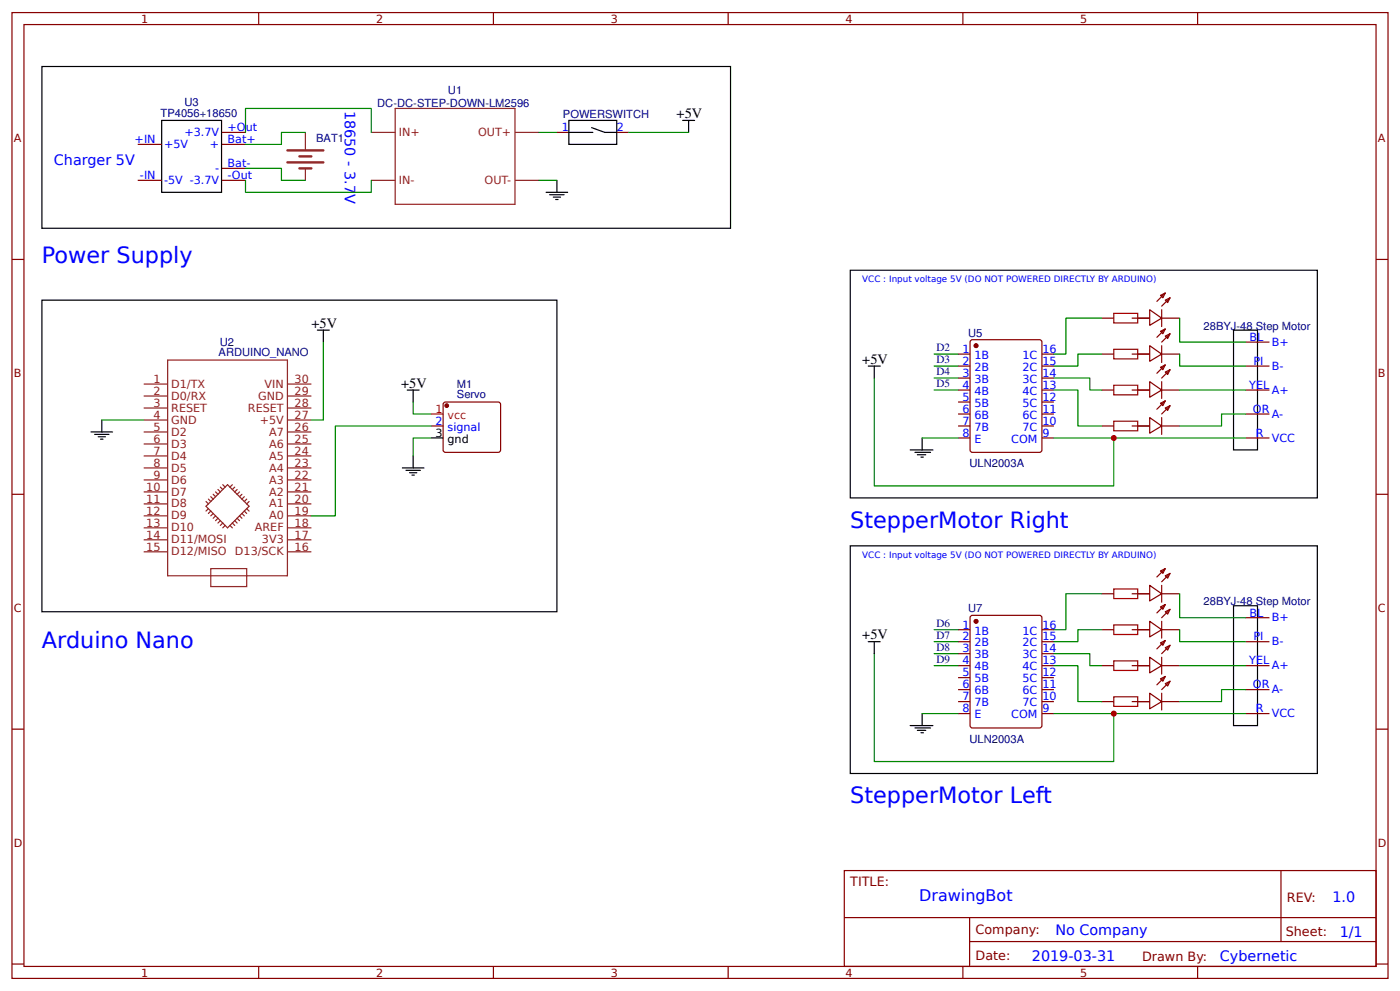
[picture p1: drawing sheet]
<svg xmlns="http://www.w3.org/2000/svg" width="309mm" height="219mm" viewBox="0 0 309 219" stroke-linecap="round" stroke-linejoin="round" font-family="sans-serif">
<g fill="none" stroke="#800" stroke-width=".26">
<path d="M2.6 2.8h304.1v213.2h-304.1zM5.3 5.4h298.7v208h-298.7zM57.1 2.8v2.6M109 2.8v2.6M160.9 2.8v2.6M212.7 2.8v2.6M264.6 2.8v2.6M30.4 31.9h5.3M30.4 39.8h5.3M48.9 31.9h5.3M48.9 37.2h5.3M48.9 39.8h5.3"/>
<path d="M48.9 29.2h5.3M123 29.2h2.7M136.3 29.2h2.6M2.6 57.3h2.7M304 57.3h2.7M211.7 78.2h2.6M214.4 75.3l.4-.3h14.9l.4 .3 .1 24.1-.3 .4-15.1 .1-.4-.3zM230.2 78.2h2.6M243.4 78.2h2.7M243.4 70.2h2.7M250 78.2h4M250 70.2h4"/>
<path d="M254 68.4l2.6 1.8-2.6 1.6zM254 76.3l2.6 1.9-2.6 1.6zM256.4 65.2l1-.5-.5 1zM256.4 73.2l1-.6-.5 1.1zM256.6 78.2h4M256.6 70.2h4M256.6 68.4v3.7M256.6 76.3v3.7M257.4 66.3l1.1-.6-.5 1.1zM257.4 74.2l1.1-.5-.5 1zM257.4 64.7l-1.8 1.8M257.4 72.6l-1.8 1.9"/>
<path d="M258.5 65.7l-1.9 1.9M258.5 73.7l-1.9 1.8M275.2 75.5h5.3M95.2 94.1h2.7M98.2 88.8h12.1l.3 .5-.1 10.3-.4 .3-11.9-.1-.3-.4v-10.1zM211.7 94.1h2.6M211.7 96.7h2.6M211.7 91.4h2.6M211.7 86.1h2.6M211.7 80.8h2.6M211.7 83.5h2.6M211.7 88.8h2.6"/>
<path d="M230.2 94.1h2.6M230.2 96.7h2.6M230.2 91.4h2.6M230.2 86.1h2.6M230.2 80.8h2.6M230.2 83.5h2.6M230.2 88.8h2.6M243.4 94.1h2.7M243.4 86.1h2.7M250 94.1h4M250 86.1h4M254 84.3l2.6 1.8-2.6 1.6z"/>
<path d="M254 92.2l2.6 1.9-2.6 1.5zM256.4 81.1l1-.5-.5 1zM256.4 89l1-.5-.5 1.1zM256.6 94.1h4M256.6 86.1h4M256.6 84.3v3.7M256.6 92.2v3.7M257.4 82.2l1.1-.6-.5 1.1zM257.4 90.1l1.1-.5-.5 1zM257.4 80.6l-1.8 1.8M257.4 88.5l-1.8 1.9M258.5 81.6l-1.9 1.9"/>
<path d="M258.5 89.6l-1.9 1.8M275.2 96.7h5.3M275.2 91.4h5.3M275.2 86.1h5.3M275.2 80.8h5.3M2.6 109.1h2.7M304 109.1h2.7M211.7 139h2.6M214.4 136.1l.4-.2h14.9l.4 .2 .1 24.1-.3 .5h-15.1l-.4-.2zM230.2 139h2.6M243.4 139h2.7M243.4 131.1h2.7"/>
<path d="M250 139h4M250 131.1h4M254 129.2l2.6 1.9-2.6 1.6zM254 137.2l2.6 1.8-2.6 1.6zM256.4 126.1l1-.6-.5 1.1zM256.4 134l1-.5-.5 1zM256.6 129.2v3.8M256.6 137.2v3.7M256.6 139h4M256.6 131.1h4M257.4 127.1l1.1-.5-.5 1.1zM257.4 135.1l1.1-.6-.5 1.1z"/>
<path d="M257.4 125.5l-1.8 1.9M257.4 133.5l-1.8 1.8M258.5 126.6l-1.9 1.9M258.5 134.5l-1.9 1.9M275.2 136.4h5.3M211.7 157.6h2.6M211.7 152.3h2.6M211.7 147h2.6M211.7 141.7h2.6M211.7 144.3h2.6M211.7 149.6h2.6M211.7 154.9h2.6"/>
<path d="M230.2 157.6h2.6M230.2 152.3h2.6M230.2 147h2.6M230.2 141.7h2.6M230.2 144.3h2.6M230.2 149.6h2.6M230.2 154.9h2.6M243.4 147h2.7M243.4 154.9h2.7M250 147h4M250 154.9h4M254 145.1l2.6 1.9-2.6 1.6z"/>
<path d="M254 153.1l2.6 1.8-2.6 1.6zM256.4 141.9l1-.5-.5 1.1zM256.4 149.9l1-.5-.5 1zM256.6 145.1v3.7M256.6 153.1v3.7M256.6 147h4M256.6 154.9h4M257.4 143l1.1-.5-.5 1zM257.4 150.9l1.1-.5-.5 1.1zM257.4 141.4l-1.8 1.9M257.4 149.4l-1.8 1.8M258.5 142.5l-1.9 1.8"/>
<path d="M258.5 150.4l-1.9 1.9M275.2 157.6h5.3M275.2 152.3h5.3M275.2 147h5.3M275.2 141.7h5.3M2.6 161h2.7M304 161h2.7M186.5 192.2h117.5v21.2h-117.5zM283 192.2v15.7M2.6 212.9h2.7M57.1 213.4v2.6M109 213.4v2.6"/>
<path d="M160.9 213.4v2.6M186.6 202.6h117.3M212.7 213.4v2.6M214.2 207.9h89.7M214.2 202.6v10.6M264.6 213.4v2.6M304 212.9h2.7"/>
</g>
<g fill="none" stroke="#8d2323" stroke-width=".26">
<path d="M67.5 29.2v3.7M67.5 37.2v2.6M82 29.2h5.3M82 39.8h5.3M87.3 23.9h26.5v21.2h-26.5zM113.8 29.2h5.3M113.8 39.8h5.3M37 79.5h26.5v47.6h-26.5zM31.7 98h5.3M31.7 95.4h5.3M31.7 92.7h5.3M31.7 90.1h5.3"/>
<path d="M31.7 87.4h5.3M31.7 84.8h5.3M63.5 98h5.3M63.5 95.4h5.3M63.5 92.7h5.3M63.5 90.1h5.3M63.5 87.4h5.3M63.5 84.8h5.3M31.7 119.2h5.3M31.7 116.5h5.3M31.7 113.9h5.3M31.7 111.3h5.3"/>
<path d="M31.7 108.6h5.3M31.7 106h5.3M31.7 103.3h5.3M31.7 100.7h5.3M45.5 110.7l.5 .6M46 110.2l.6 .5M46 112.3l-.5 .5M46.6 109.7l.5 .5M46.6 112.8l-.6 .6M47.1 109.1l.5 .6M47.1 113.4l-.5 .5M47.6 108.6l.6 .5"/>
<path d="M47.6 113.9l-.5 .5M48.2 108.1l.5 .5M48.2 114.4l-.6 .6M48.7 115l-.5 .5M48.7 107.6l.5 .5M49.2 107l.5 .6M49.2 115.5l-.5 .5M49.7 116l-.5 .5M50.8 116l.5 .5M51.3 115.5l.6 .5M51.3 107l-.5 .6M51.9 115l.5 .5"/>
<path d="M51.9 107.6l-.6 .5M52.4 114.4l.5 .6M52.4 108.1l-.5 .5M52.9 109.7l2.1 2.1-4.7 4.7-.6-.5M52.9 113.9l.5 .5M52.9 109.7l-2.6-2.7-4.8 4.8 4.2 4.2M52.9 108.6l-.5 .5M53.4 113.4l.6 .5M53.4 109.1l-.5 .6M54 112.8l.5 .6M54 109.7l-.6 .5M54.5 112.3l.5 .5"/>
<path d="M54.5 110.2l-.5 .5M55 110.7l-.5 .6M63.5 119.2h5.3M63.5 116.5h5.3M63.5 113.9h5.3M63.5 111.3h5.3M63.5 108.6h5.3M63.5 106h5.3M63.5 103.3h5.3M63.5 100.7h5.3M31.7 121.8h5.3M46.6 125.5h7.9v4h-7.9z"/>
<path d="M63.5 121.8h5.3"/>
</g>
<path d="M63.5 33.2h7.9M63.5 35.9h7.9M66.1 34.5h2.7M66.1 37.2h2.7" fill="none" stroke="#8d2323" stroke-width=".53"/>
<g fill="none" stroke="#000" stroke-width=".26">
<path d="M9.3 14.7h152.1v35.7h-152.1zM35.7 26.6h13.2v15.9h-13.2zM123 39.8v2.7M125.7 26.6h10.6v5.3h-10.6zM125.7 29.2h5.3M130.7 28.2l2.9 1h2.7M150.8 26.6h2.7M152.1 26.6v2.6M120.6 42.5h4.8M121.4 43h3.2M122.2 43.5h1.6M122.8 44.1h.5"/>
<path d="M187.9 59.7h103.1v50.2h-103.1zM9.3 66.3h113.7v68.8h-113.7zM70.1 72.9h2.7M71.4 72.9v2.6M272.5 72.9h5.3v26.5h-5.3zM20.1 95.4h4.8M20.9 95.9h3.2M21.7 96.4h1.6M22.2 97h.6M22.5 92.7v2.7M90 86.1h2.6M91.3 86.1v2.7"/>
<path d="M95.2 96.7h2.7M191.8 80.8h2.7M193.1 80.8v2.7M201.1 99.4h5M202.1 99.9h3.5M203.7 96.7v2.7M88.9 103.3h4.8M89.7 103.8h3.2M90.5 104.4h1.6M91 104.9h.5M91.3 100.7v2.6M202.7 100.4h1.8"/>
<path d="M203.5 100.9h.5M187.9 120.5h103.1v50.3h-103.1zM272.5 133.7h5.3v26.5h-5.3zM191.8 141.7h2.7M193.1 141.7v2.6M203.7 157.6v2.6M201.1 160.2h5M202.1 160.7h3.5M202.7 161.3h1.8M203.5 161.8h.5"/>
</g>
<g fill="none" stroke="#080" stroke-width=".26">
<path d="M54.2 37.2h8v2.6h5.3M54.2 29.2v-5.3h27.8v5.3M54.2 39.8v2.7h27.8v-2.7M67.5 29.2h-5.3v2.7h-8M119.1 29.2h3.9M119.1 39.8h3.9M138.9 29.2h13.2M71.4 75.5v17.2h-2.6M206.4 78.2h5.3M243.4 70.2h-7.9v8h-2.7M243.4 78.2h-5.3v2.6h-5.3M260.6 70.2v5.3h14.6"/>
<path d="M260.6 78.2v2.6h14.6M22.5 92.7h9.2M91.3 88.8v2.6h3.9M95.2 96.7h-3.9v4M95.2 94.1h-21.1v19.8h-5.3M193.1 83.5v23.8h53v-10.6h-13.3M203.7 96.7h8M206.4 86.1h5.3M206.4 80.8h5.3M206.4 83.5h5.3M232.8 83.5h8v2.6h2.6M232.8 86.1h5.3v8h5.3"/>
<path d="M246.1 96.7h29.1M260.6 86.1h14.6M275.2 91.4h-5.3v2.7h-9.3M206.4 139h5.3M243.4 131.1h-7.9v7.9h-2.7M243.4 139h-5.3v2.7h-5.3M260.6 131.1v5.3h14.6M260.6 139v2.7h14.6M193.1 144.3v23.8h53v-10.5h-13.3M203.7 157.6h8M206.4 147h5.3M206.4 141.7h5.3"/>
<path d="M206.4 144.3h5.3M232.8 144.3h8v2.7h2.6M232.8 147h5.3v7.9h5.3M246.1 157.6h29.1M260.6 147h14.6M275.2 152.3h-5.3v2.6h-9.3"/>
</g>
<g fill="#800" stroke="#800" stroke-width=".26">
<circle cx="98.7" cy="89.6" r=".4"/>
<circle cx="215.6" cy="76.3" r=".4"/>
<circle cx="215.6" cy="137.2" r=".4"/>
</g>
<path d="M95.2 91.4h2.7" fill="none" stroke="#f00" stroke-width=".26"/>
<path d="M246.1 69.2h5.3v2.1h-5.3zM246.1 77.1h5.3v2.1h-5.3zM246.1 85.1h5.3v2.1h-5.3zM246.1 93h5.3v2.1h-5.3zM246.1 130h5.3v2.2h-5.3zM246.1 138h5.3v2.1h-5.3zM246.1 145.9h5.3v2.1h-5.3zM246.1 153.9h5.3v2.1h-5.3z" fill="none" stroke="#a00000" stroke-width=".26"/>
<g fill="#c00">
<circle cx="246.1" cy="157.6" r=".66"/>
<circle cx="246.1" cy="96.7" r=".66"/>
</g>
<g font-size="4.9" fill="#00f">
<text x="9.3" y="58.1">Power Supply</text>
<text x="187.9" y="116.5">StepperMotor Right</text>
<text x="9.3" y="143">Arduino Nano</text>
<text x="187.9" y="177.4">StepperMotor Left</text>
</g>
<text font-size="3.5" fill="#00f" x="203.1" y="199">DrawingBot</text>
<g font-size="3.2" fill="#00f">
<text x="76.2" y="24.5" transform="rotate(90 76.2 24.5)">18650 - 3.7V</text>
<text x="11.9" y="36.4">Charger 5V</text>
<text x="294.4" y="199.2">1.0</text>
<text x="233.2" y="206.3">No Company</text>
<text x="296" y="206.9">1/1</text>
<text x="228" y="212.2">2019-03-31</text>
<text x="269.5" y="212.1">Cybernetic</text>
</g>
<g font-size="3.2">
<text x="149.5" y="26.1">+5V</text>
<text x="68.8" y="72.4">+5V</text>
<text x="190.5" y="80.3">+5V</text>
<text x="88.6" y="85.6">+5V</text>
<text x="190.5" y="141.2">+5V</text>
</g>
<g font-size="2.8" fill="#800">
<text x="187.9" y="195.7">TITLE:</text>
<text x="284.3" y="199.2">REV:</text>
<text x="215.5" y="206.3">Company:</text>
<text x="284.1" y="206.8">Sheet:</text>
<text x="215.5" y="212.1">Date:</text>
<text x="252.3" y="212.1">Drawn By:</text>
</g>
<g font-size="2.5" fill="#800">
<text x="31.2" y="5">1</text>
<text x="83.1" y="5">2</text>
<text x="134.9" y="5">3</text>
<text x="186.8" y="5">4</text>
<text x="238.7" y="5">5</text>
<text x="3" y="31.4">A</text>
<text x="304.4" y="31.4">A</text>
<text x="3" y="83.2">B</text>
<text x="304.4" y="83.2">B</text>
<text x="3" y="135.1">C</text>
<text x="304.4" y="135.1">C</text>
<text x="3" y="186.9">D</text>
<text x="304.4" y="186.9">D</text>
<text x="31.2" y="215.6">1</text>
<text x="83.1" y="215.6">2</text>
<text x="134.9" y="215.6">3</text>
<text x="186.8" y="215.6">4</text>
<text x="238.7" y="215.6">5</text>
</g>
<g font-size="2.5" fill="#000080">
<text x="40.8" y="23.5">U3</text>
<text x="83.3" y="23.6">DC-DC-STEP-DOWN-LM2596</text>
<text x="99" y="20.8">U1</text>
<text x="35.5" y="25.8">TP4056+18650</text>
<text x="124.4" y="26.1">POWERSWITCH</text>
<text x="69.9" y="31.4">BAT1</text>
<text x="48.6" y="76.3">U2</text>
<text x="206.9" y="77.5">D2</text>
<text x="213.9" y="74.3">U5</text>
<text x="265.9" y="72.8">28BYJ-48 Step Motor</text>
<text x="48.3" y="78.7">ARDUINO_NANO</text>
<text x="206.9" y="80.2">D3</text>
<text x="206.9" y="82.8">D4</text>
<text x="100.9" y="88">Servo</text>
<text x="100.9" y="85.6">M1</text>
<text x="206.9" y="85.5">D5</text>
<text x="214.2" y="103.2">ULN2003A</text>
<text x="213.9" y="135.2">U7</text>
<text x="265.9" y="133.6">28BYJ-48 Step Motor</text>
<text x="206.9" y="138.4">D6</text>
<text x="206.9" y="141">D7</text>
<text x="206.9" y="143.7">D8</text>
<text x="206.9" y="146.3">D9</text>
<text x="214.2" y="164">ULN2003A</text>
</g>
<g font-size="2.5" fill="#00f">
<text x="50.3" y="29">+Out</text>
<text x="124.1" y="29">1</text>
<text x="136.3" y="29">2</text>
<text x="29.8" y="31.6">+IN</text>
<text x="36.2" y="32.7">+5V</text>
<text x="40.7" y="30">+3.7V</text>
<text x="46.3" y="32.7">+</text>
<text x="50.3" y="31.6">Bat+</text>
<text x="30.9" y="39.6">-IN</text>
<text x="36.2" y="40.6">-5V -3.7V</text>
<text x="47.5" y="38">-</text>
<text x="50.3" y="36.9">Bat-</text>
<text x="50.3" y="39.6">-Out</text>
<text x="212.6" y="77.9">1</text>
<text x="230.3" y="77.9">16</text>
<text x="276.1" y="75.3">BL</text>
<text x="281" y="76.3">B+</text>
<text x="212.6" y="80.6">2</text>
<text x="212.6" y="83.2">3</text>
<text x="215.3" y="79.2">1B</text>
<text x="215.3" y="81.9">2B</text>
<text x="225.9" y="81.9">2C</text>
<text x="225.9" y="79.2">1C</text>
<text x="230.3" y="83.2">14</text>
<text x="230.3" y="80.6">15</text>
<text x="276.9" y="80.6">PI</text>
<text x="281" y="81.6">B-</text>
<text x="212.6" y="85.9">4</text>
<text x="212.6" y="88.5">5</text>
<text x="215.3" y="84.5">3B</text>
<text x="215.3" y="87.2">4B</text>
<text x="215.3" y="89.8">5B</text>
<text x="225.9" y="89.8">5C</text>
<text x="225.9" y="87.2">4C</text>
<text x="225.9" y="84.5">3C</text>
<text x="230.3" y="88.5">12</text>
<text x="230.3" y="85.9">13</text>
<text x="276" y="85.9">YEL</text>
<text x="281" y="86.9">A+</text>
<text x="96.2" y="93.8">2</text>
<text x="98.9" y="95.1">signal</text>
<text x="212.6" y="91.1">6</text>
<text x="212.6" y="93.8">7</text>
<text x="215.3" y="92.5">6B</text>
<text x="215.3" y="95.1">7B</text>
<text x="225.9" y="95.1">7C</text>
<text x="225.9" y="92.5">6C</text>
<text x="230.3" y="93.8">10</text>
<text x="230.3" y="91.1">11</text>
<text x="276.8" y="91.1">OR</text>
<text x="281" y="92.2">A-</text>
<text x="212.6" y="96.4">8</text>
<text x="215.3" y="97.8">E</text>
<text x="223.4" y="97.8">COM</text>
<text x="230.3" y="96.4">9</text>
<text x="277.4" y="96.4">R</text>
<text x="281" y="97.5">VCC</text>
<text x="276.1" y="136.1">BL</text>
<text x="281" y="137.2">B+</text>
<text x="212.6" y="138.8">1</text>
<text x="212.6" y="141.4">2</text>
<text x="215.3" y="140.1">1B</text>
<text x="215.3" y="142.7">2B</text>
<text x="225.9" y="142.7">2C</text>
<text x="225.9" y="140.1">1C</text>
<text x="230.3" y="141.4">15</text>
<text x="230.3" y="138.8">16</text>
<text x="276.9" y="141.4">PI</text>
<text x="281" y="142.5">B-</text>
<text x="212.6" y="144.1">3</text>
<text x="212.6" y="146.7">4</text>
<text x="212.6" y="149.4">5</text>
<text x="215.3" y="145.4">3B</text>
<text x="215.3" y="148">4B</text>
<text x="225.9" y="148">4C</text>
<text x="225.9" y="145.4">3C</text>
<text x="230.3" y="149.4">12</text>
<text x="230.3" y="146.7">13</text>
<text x="230.3" y="144.1">14</text>
<text x="276" y="146.7">YEL</text>
<text x="281" y="147.8">A+</text>
<text x="212.6" y="152">6</text>
<text x="212.6" y="154.6">7</text>
<text x="215.3" y="150.7">5B</text>
<text x="215.3" y="153.3">6B</text>
<text x="215.3" y="156">7B</text>
<text x="225.9" y="156">7C</text>
<text x="225.9" y="153.3">6C</text>
<text x="225.9" y="150.7">5C</text>
<text x="230.3" y="154.6">10</text>
<text x="230.3" y="152">11</text>
<text x="276.8" y="152">OR</text>
<text x="281" y="153.1">A-</text>
<text x="212.6" y="157.3">8</text>
<text x="215.3" y="158.6">E</text>
<text x="223.4" y="158.6">COM</text>
<text x="230.3" y="157.3">9</text>
<text x="277.4" y="157.3">R</text>
<text x="281" y="158.4">VCC</text>
</g>
<g font-size="2.5" fill="#8d2323">
<text x="88.1" y="30">IN+</text>
<text x="105.6" y="30">OUT+</text>
<text x="88.1" y="40.6">IN-</text>
<text x="107" y="40.6">OUT-</text>
<text x="33.9" y="89.8">3</text>
<text x="33.9" y="87.2">2</text>
<text x="33.9" y="84.5">1</text>
<text x="37.8" y="88.2">D0/RX</text>
<text x="37.8" y="85.6">D1/TX</text>
<text x="57" y="88.2">GND</text>
<text x="58.4" y="85.6">VIN</text>
<text x="65.1" y="84.5">30</text>
<text x="65.1" y="87.2">29</text>
<text x="65.1" y="89.8">28</text>
<text x="33.9" y="95.1">5</text>
<text x="33.9" y="92.5">4</text>
<text x="37.8" y="93.5">GND</text>
<text x="37.8" y="90.9">RESET</text>
<text x="54.8" y="90.9">RESET</text>
<text x="57.4" y="93.5">+5V</text>
<text x="65.1" y="92.5">27</text>
<text x="65.1" y="95.1">26</text>
<text x="33.9" y="100.4">7</text>
<text x="33.9" y="97.8">6</text>
<text x="37.8" y="101.5">D4</text>
<text x="37.8" y="98.8">D3</text>
<text x="37.8" y="96.2">D2</text>
<text x="59.4" y="96.2">A7</text>
<text x="59.4" y="98.8">A6</text>
<text x="59.4" y="101.5">A5</text>
<text x="65.1" y="97.8">25</text>
<text x="65.1" y="100.4">24</text>
<text x="33.9" y="105.7">9</text>
<text x="33.9" y="103.1">8</text>
<text x="37.8" y="106.8">D6</text>
<text x="37.8" y="104.1">D5</text>
<text x="59.4" y="104.1">A4</text>
<text x="59.4" y="106.8">A3</text>
<text x="65.1" y="103.1">23</text>
<text x="65.1" y="105.7">22</text>
<text x="32.3" y="113.6">12</text>
<text x="32.3" y="111">11</text>
<text x="32.3" y="108.3">10</text>
<text x="37.8" y="112.1">D8</text>
<text x="37.8" y="109.4">D7</text>
<text x="59.4" y="109.4">A2</text>
<text x="59.4" y="112.1">A1</text>
<text x="65.1" y="108.3">21</text>
<text x="65.1" y="111">20</text>
<text x="65.1" y="113.6">19</text>
<text x="32.3" y="118.9">14</text>
<text x="32.3" y="116.3">13</text>
<text x="37.8" y="120">D11/MOSI</text>
<text x="37.8" y="117.3">D10</text>
<text x="37.8" y="114.7">D9</text>
<text x="56.3" y="117.3">AREF</text>
<text x="57.9" y="120">3V3</text>
<text x="59.4" y="114.7">A0</text>
<text x="65.1" y="116.3">18</text>
<text x="65.1" y="118.9">17</text>
<text x="32.3" y="121.6">15</text>
<text x="37.8" y="122.6">D12/MISO</text>
<text x="51.9" y="122.6">D13/SCK</text>
<text x="65.1" y="121.6">16</text>
</g>
<g font-size="2.5" fill="#f00">
<text x="96.2" y="91.1">1</text>
<text x="98.9" y="92.5">vcc</text>
</g>
<g font-size="2.5">
<text x="96.2" y="96.4">3</text>
<text x="98.9" y="97.8">gnd</text>
</g>
<g font-size="1.9" fill="#00f">
<text x="190.5" y="62.3">VCC : Input voltage 5V (DO NOT POWERED DIRECTLY BY ARDUINO)</text>
<text x="190.5" y="123.2">VCC : Input voltage 5V (DO NOT POWERED DIRECTLY BY ARDUINO)</text>
</g>
</svg>
